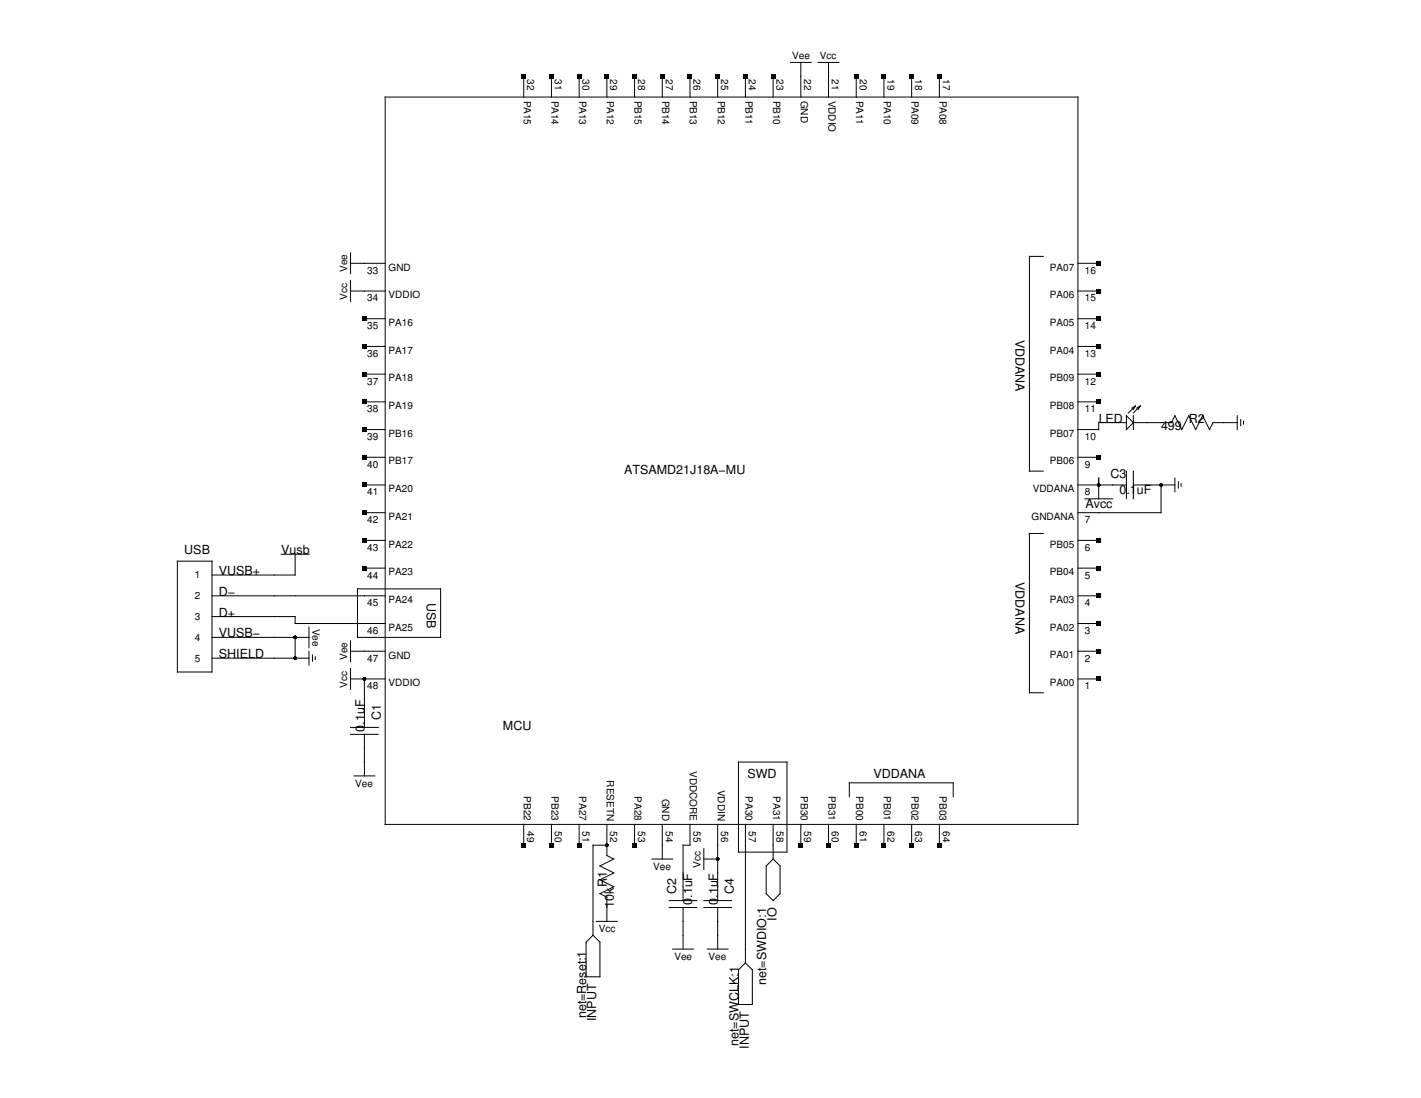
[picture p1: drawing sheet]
<svg xmlns="http://www.w3.org/2000/svg" width="279mm" height="216mm" viewBox="0 0 279 216" stroke-linecap="round" stroke-linejoin="round" font-family="sans-serif">
<g fill="none" stroke="#000" stroke-width=".2">
<path d="M75.7 19.1h136.2v143h-136.2zM103 15v4.1M108.4 15v4.1M113.9 15v4.1M119.3 15v4.1M124.8 15v4.1M130.2 15v4.1M135.7 15v4.1M141.1 15v4.1M146.6 15v4.1M152 15v4.1M155.4 12.3h4.1"/>
<path d="M157.5 12.3v6.8M160.9 12.3h4.1M162.9 12.3v6.8M168.4 15v4.1M173.8 15v4.1M179.3 15v4.1M184.7 15v4.1M68.9 57.2h6.8M68.9 51.8h6.8M68.9 49.7v4.1M68.9 55.2v4.1M205.1 50.4h-2.7v42.2h2.7"/>
<path d="M211.9 57.2h4.1M211.9 51.8h4.1M71.6 79h4.1M71.6 73.6h4.1M71.6 68.1h4.1M71.6 62.7h4.1M211.9 79h4.1M211.9 73.6h4.1M211.9 68.1h4.1M211.9 62.7h4.1M223.2 79.8l-1.3 1.4M223.2 79.8l-.6 .4"/>
<path d="M223.2 79.8l-.4 .7M224.2 79.8l-1.4 1.4M224.2 79.8l-.7 .4M224.2 79.8l-.4 .7M71.6 95.4h4.1M71.6 89.9h4.1M71.6 84.5h4.1M211.9 95.4h9.6M211.9 89.9h4.1M213.3 98.1h5.5M216 94v4.1M221.5 83.1h-5.5v1.4h-4.1"/>
<path d="M221.5 81.7l1.3 1.4-1.3 1.4zM221.5 92.6v5.5M222.8 95.4h8.2M222.8 81.7v2.8M222.8 92.6v5.5M222.8 83.1h7.5l.7-1.4 1.4 2.8 1.3-2.8 1.4 2.8 1.4-2.8 1.3 2.8 .7-1.4h4.8M228.3 95.4v5.4h-16.4M231 94v2.7M231.7 94.7v1.3M232.2 95.1v.5M243.3 81.7v2.8M244 82.5v1.2"/>
<path d="M244.5 82.8v.6M34.9 110.3h6.8v21.8h-6.8zM41.7 117.2h34M55.3 109h5.5M58 109v4.1h-16.3M70.3 115.8h16.3v9.5h-16.3zM71.6 111.7h4.1M71.6 106.3h4.1M71.6 100.8h4.1M205.1 104.9h-2.7v31.3h2.7M211.9 117.2h4.1M211.9 111.7h4.1"/>
<path d="M211.9 106.3h4.1M41.7 121.2h16.3v1.4h17.7M41.7 125.3h19.1M41.7 129.4h19.1M58 125.3v4.1M60.8 123.3v4.1M60.8 128.1v2.7M61.4 128.8v1.2M62 129.1v.6M68.9 133.5h6.8M68.9 128.1h6.8M68.9 126v4.1"/>
<path d="M68.9 131.5v4M71.6 133.5v9.5M211.9 133.5h4.1M211.9 128.1h4.1M211.9 122.6h4.1M68.9 144.4h5.5M68.9 143h5.5M69.6 152.6h4.1M71.6 144.4v8.2M145.2 149.8h9.5v17.8h-9.5zM167 156.7v-2.8h20.4v2.8M103 162.1v4.1"/>
<path d="M108.4 162.1v4.1M113.9 162.1v4.1M119.3 162.1v6.1l1.4 .7-2.7 1.4 2.7 1.3-2.7 1.4 2.7 1.4-2.7 1.3 1.3 .7M119.3 176.4v4.8M119.3 166.2h-2.7v17.7M124.8 162.1v4.1M128.2 168.9h4.1M130.2 162.1v6.8M131.6 178.4h5.4M131.6 177.1h5.4M134.3 178.4v8.2M135.7 162.1v4.1h-1.4v10.9"/>
<path d="M138.4 168.9h2.7M138.4 178.4h5.4M138.4 177.1h5.4M138.4 166.9v4.1M141.1 162.1v15M141.1 178.4v8.2M146.6 162.1v27.2M152 162.1v6.8M152 168.9l1.4 1.4v5.4l-1.4 1.4-1.4-1.4v-5.4zM157.5 162.1v4.1M162.9 162.1v4.1M168.4 162.1v4.1"/>
<path d="M173.8 162.1v4.1M179.3 162.1v4.1M184.7 162.1v4.1M115.2 185.3l1.4-1.4 1.4 1.4v6.8h-2.8zM117.3 181.2h4.1M132.3 186.6h4M139.1 186.6h4.1M146.6 189.3l1.3 1.4v6.8h-2.7v-6.8z"/>
</g>
<g fill="#000">
<path d="M102.6 14.6h.8v.8h-.8zM108 14.6h.8v.8h-.8zM113.5 14.6h.8v.8h-.8zM118.9 14.6h.8v.8h-.8zM124.4 14.6h.8v.8h-.8zM129.8 14.6h.8v.8h-.8zM135.3 14.6h.8v.8h-.8zM140.7 14.6h.8v.8h-.8zM146.2 14.6h.8v.8h-.8zM151.6 14.6h.8v.8h-.8zM167.9 14.6h.9v.8h-.9zM173.4 14.6h.8v.8h-.8z"/>
<path d="M178.8 14.6h.9v.8h-.9zM184.3 14.6h.8v.8h-.8zM215.6 56.8h.8v.8h-.8zM215.6 51.4h.8v.8h-.8zM71.2 78.6h.9v.8h-.9zM71.2 73.2h.9v.8h-.9zM71.2 67.7h.9v.8h-.9zM71.2 62.3h.9v.8h-.9zM215.6 78.6h.8v.8h-.8zM215.6 73.2h.8v.8h-.8zM215.6 67.7h.8v.8h-.8zM215.6 62.3h.8v.8h-.8z"/>
<path d="M71.2 95h.9v.8h-.9zM71.2 89.5h.9v.8h-.9zM71.2 84.1h.9v.8h-.9zM215.6 89.5h.8v.8h-.8zM71.2 111.3h.9v.8h-.9zM71.2 105.8h.9v.9h-.9zM71.2 100.4h.9v.8h-.9zM215.6 116.7h.8v.9h-.8zM215.6 111.3h.8v.8h-.8zM215.6 105.8h.8v.9h-.8zM215.6 133.1h.8v.8h-.8zM215.6 127.6h.8v.9h-.8z"/>
<path d="M215.6 122.2h.8v.8h-.8zM102.6 165.8h.8v.8h-.8zM108 165.8h.8v.8h-.8zM113.5 165.8h.8v.8h-.8zM124.4 165.8h.8v.8h-.8zM157.1 165.8h.8v.8h-.8zM162.5 165.8h.8v.8h-.8zM167.9 165.8h.9v.8h-.9zM173.4 165.8h.8v.8h-.8zM178.8 165.8h.9v.8h-.9zM184.3 165.8h.8v.8h-.8z"/>
<circle cx="216" cy="95.4" r=".34"/>
<circle cx="228.3" cy="95.4" r=".34"/>
<circle cx="58" cy="125.3" r=".34"/>
<circle cx="58" cy="129.4" r=".34"/>
<circle cx="71.6" cy="133.5" r=".34"/>
<circle cx="119.3" cy="166.2" r=".34"/>
<circle cx="141.1" cy="168.9" r=".34"/>
</g>
<g font-size="2.5">
<text x="199.7" y="66.8" transform="rotate(90 199.7 66.8)">VDDANA</text>
<text x="216" y="83.1">LED</text>
<text x="233.7" y="83.1">R2</text>
<text x="228.3" y="84.5">499</text>
<text x="122.7" y="93.1">ATSAMD21J18A−MU</text>
<text x="218.3" y="94">C3</text>
<text x="213.4" y="99.9">Avcc</text>
<text x="220.1" y="97.2">0.1uF</text>
<text x="36.2" y="109">USB</text>
<text x="43" y="113.1">VUSB+</text>
<text x="55.3" y="109">Vusb</text>
<text x="43" y="117.2">D−</text>
<text x="83.9" y="118.5" transform="rotate(90 83.9 118.5)">USB</text>
<text x="199.7" y="114.4" transform="rotate(90 199.7 114.4)">VDDANA</text>
<text x="43" y="125.3">VUSB−</text>
<text x="43" y="121.2">D+</text>
<text x="43" y="129.4">SHIELD</text>
<text x="71.6" y="143.9" transform="rotate(-90 71.6 143.9)">0.1uF</text>
<text x="74.8" y="141.7" transform="rotate(-90 74.8 141.7)">C1</text>
<text x="98.9" y="143.5">MCU</text>
<text x="147" y="153">SWD</text>
<text x="171.7" y="153">VDDANA</text>
<text x="119.3" y="174.4" transform="rotate(-90 119.3 174.4)">R1</text>
<text x="120.7" y="178.4" transform="rotate(-90 120.7 178.4)">10k</text>
<text x="132.9" y="175.7" transform="rotate(-90 132.9 175.7)">C2</text>
<text x="136.1" y="177.9" transform="rotate(-90 136.1 177.9)">0.1uF</text>
<text x="141.1" y="177.9" transform="rotate(-90 141.1 177.9)">0.1uF</text>
<text x="144.3" y="175.7" transform="rotate(-90 144.3 175.7)">C4</text>
<text x="152.7" y="181" transform="rotate(-90 152.7 181)">IO</text>
<text x="150.6" y="193.7" transform="rotate(-90 150.6 193.7)">net=SWDIO:1</text>
<text x="115.2" y="200.2" transform="rotate(-90 115.2 200.2)">net=Reset:1</text>
<text x="117.2" y="200.8" transform="rotate(-90 117.2 200.8)">INPUT</text>
<text x="145.2" y="205.7" transform="rotate(-90 145.2 205.7)">net=SWCLK:1</text>
<text x="147.2" y="206.3" transform="rotate(-90 147.2 206.3)">INPUT</text>
</g>
<g font-size="2">
<text x="155.8" y="11.6">Vee</text>
<text x="161.2" y="11.6">Vcc</text>
<text x="103.7" y="15.5" transform="rotate(90 103.7 15.5)">32</text>
<text x="109.1" y="15.5" transform="rotate(90 109.1 15.5)">31</text>
<text x="114.6" y="15.5" transform="rotate(90 114.6 15.5)">30</text>
<text x="120" y="15.5" transform="rotate(90 120 15.5)">29</text>
<text x="125.5" y="15.5" transform="rotate(90 125.5 15.5)">28</text>
<text x="130.9" y="15.5" transform="rotate(90 130.9 15.5)">27</text>
<text x="136.3" y="15.5" transform="rotate(90 136.3 15.5)">26</text>
<text x="141.8" y="15.5" transform="rotate(90 141.8 15.5)">25</text>
<text x="147.2" y="15.5" transform="rotate(90 147.2 15.5)">24</text>
<text x="152.7" y="15.5" transform="rotate(90 152.7 15.5)">23</text>
<text x="158.1" y="15.5" transform="rotate(90 158.1 15.5)">22</text>
<text x="163.6" y="15.5" transform="rotate(90 163.6 15.5)">21</text>
<text x="169" y="15.5" transform="rotate(90 169 15.5)">20</text>
<text x="174.5" y="15.5" transform="rotate(90 174.5 15.5)">19</text>
<text x="179.9" y="15.5" transform="rotate(90 179.9 15.5)">18</text>
<text x="185.4" y="15.5" transform="rotate(90 185.4 15.5)">17</text>
<text x="103" y="19.8" transform="rotate(90 103 19.8)">PA15</text>
<text x="108.4" y="19.8" transform="rotate(90 108.4 19.8)">PA14</text>
<text x="113.9" y="19.8" transform="rotate(90 113.9 19.8)">PA13</text>
<text x="119.3" y="19.8" transform="rotate(90 119.3 19.8)">PA12</text>
<text x="124.8" y="19.8" transform="rotate(90 124.8 19.8)">PB15</text>
<text x="130.2" y="19.8" transform="rotate(90 130.2 19.8)">PB14</text>
<text x="135.7" y="19.8" transform="rotate(90 135.7 19.8)">PB13</text>
<text x="141.1" y="19.8" transform="rotate(90 141.1 19.8)">PB12</text>
<text x="146.6" y="19.8" transform="rotate(90 146.6 19.8)">PB11</text>
<text x="152" y="19.8" transform="rotate(90 152 19.8)">PB10</text>
<text x="157.5" y="19.8" transform="rotate(90 157.5 19.8)">GND</text>
<text x="162.9" y="19.8" transform="rotate(90 162.9 19.8)">VDDIO</text>
<text x="168.4" y="19.8" transform="rotate(90 168.4 19.8)">PA11</text>
<text x="173.8" y="19.8" transform="rotate(90 173.8 19.8)">PA10</text>
<text x="179.3" y="19.8" transform="rotate(90 179.3 19.8)">PA09</text>
<text x="184.7" y="19.8" transform="rotate(90 184.7 19.8)">PA08</text>
<text x="68.2" y="53.5" transform="rotate(-90 68.2 53.5)">Vee</text>
<text x="72.2" y="53.8">33</text>
<text x="76.4" y="53.2">GND</text>
<text x="206.4" y="53.2">PA07</text>
<text x="213.3" y="53.8">16</text>
<text x="68.2" y="58.9" transform="rotate(-90 68.2 58.9)">Vcc</text>
<text x="72.2" y="59.3">34</text>
<text x="76.4" y="58.7">VDDIO</text>
<text x="206.4" y="58.6">PA06</text>
<text x="213.3" y="59.3">15</text>
<text x="72.2" y="64.7">35</text>
<text x="76.4" y="64.1">PA16</text>
<text x="206.4" y="64.1">PA05</text>
<text x="213.3" y="64.7">14</text>
<text x="72.2" y="70.2">36</text>
<text x="76.4" y="69.5">PA17</text>
<text x="206.4" y="69.5">PA04</text>
<text x="213.3" y="70.2">13</text>
<text x="72.2" y="75.6">37</text>
<text x="76.4" y="75">PA18</text>
<text x="206.4" y="75">PB09</text>
<text x="213.3" y="75.6">12</text>
<text x="72.2" y="81.1">38</text>
<text x="76.4" y="80.4">PA19</text>
<text x="206.4" y="80.4">PB08</text>
<text x="213.3" y="81.1">11</text>
<text x="72.2" y="86.5">39</text>
<text x="76.4" y="85.9">PB16</text>
<text x="206.4" y="85.9">PB07</text>
<text x="213.3" y="86.5">10</text>
<text x="72.2" y="92">40</text>
<text x="76.4" y="91.3">PB17</text>
<text x="206.4" y="91.3">PB06</text>
<text x="213.3" y="92">9</text>
<text x="72.2" y="97.4">41</text>
<text x="76.4" y="96.8">PA20</text>
<text x="203.1" y="96.8">VDDANA</text>
<text x="213.3" y="97.4">8</text>
<text x="72.2" y="102.9">42</text>
<text x="76.4" y="107.7">PA22</text>
<text x="76.4" y="102.2">PA21</text>
<text x="202.8" y="102.2">GNDANA</text>
<text x="206.4" y="107.7">PB05</text>
<text x="213.3" y="102.9">7</text>
<text x="38.3" y="113.8">1</text>
<text x="72.2" y="113.8">44</text>
<text x="72.2" y="108.3">43</text>
<text x="76.4" y="113.1">PA23</text>
<text x="206.4" y="113.1">PB04</text>
<text x="213.3" y="113.8">5</text>
<text x="213.3" y="108.3">6</text>
<text x="38.3" y="117.8">2</text>
<text x="72.2" y="119.2">45</text>
<text x="76.4" y="118.6">PA24</text>
<text x="206.4" y="118.6">PA03</text>
<text x="213.3" y="119.2">4</text>
<text x="38.3" y="121.9">3</text>
<text x="61.4" y="123.6" transform="rotate(90 61.4 123.6)">Vee</text>
<text x="72.2" y="124.7">46</text>
<text x="76.4" y="124">PA25</text>
<text x="206.4" y="124">PA02</text>
<text x="213.3" y="124.7">3</text>
<text x="38.3" y="126">4</text>
<text x="38.3" y="130.1">5</text>
<text x="68.2" y="129.8" transform="rotate(-90 68.2 129.8)">Vee</text>
<text x="72.2" y="130.1">47</text>
<text x="76.4" y="129.5">GND</text>
<text x="206.4" y="129.5">PA01</text>
<text x="213.3" y="130.1">2</text>
<text x="68.2" y="135.2" transform="rotate(-90 68.2 135.2)">Vcc</text>
<text x="72.2" y="135.6">48</text>
<text x="76.4" y="134.9">VDDIO</text>
<text x="206.4" y="134.9">PA00</text>
<text x="213.3" y="135.6">1</text>
<text x="69.9" y="154.7">Vee</text>
<text x="119.3" y="153.4" transform="rotate(90 119.3 153.4)">RESETN</text>
<text x="135.7" y="151.6" transform="rotate(90 135.7 151.6)">VDDCORE</text>
<text x="141.1" y="155.3" transform="rotate(90 141.1 155.3)">VDDIN</text>
<text x="103" y="156.6" transform="rotate(90 103 156.6)">PB22</text>
<text x="108.4" y="156.6" transform="rotate(90 108.4 156.6)">PB23</text>
<text x="113.9" y="156.6" transform="rotate(90 113.9 156.6)">PA27</text>
<text x="124.8" y="156.6" transform="rotate(90 124.8 156.6)">PA28</text>
<text x="130.2" y="157.1" transform="rotate(90 130.2 157.1)">GND</text>
<text x="146.6" y="156.6" transform="rotate(90 146.6 156.6)">PA30</text>
<text x="152" y="156.6" transform="rotate(90 152 156.6)">PA31</text>
<text x="157.5" y="156.6" transform="rotate(90 157.5 156.6)">PB30</text>
<text x="162.9" y="156.6" transform="rotate(90 162.9 156.6)">PB31</text>
<text x="168.4" y="156.6" transform="rotate(90 168.4 156.6)">PB00</text>
<text x="173.8" y="156.6" transform="rotate(90 173.8 156.6)">PB01</text>
<text x="179.3" y="156.6" transform="rotate(90 179.3 156.6)">PB02</text>
<text x="184.7" y="156.6" transform="rotate(90 184.7 156.6)">PB03</text>
<text x="103.7" y="163.5" transform="rotate(90 103.7 163.5)">49</text>
<text x="109.1" y="163.5" transform="rotate(90 109.1 163.5)">50</text>
<text x="114.6" y="163.5" transform="rotate(90 114.6 163.5)">51</text>
<text x="120" y="163.5" transform="rotate(90 120 163.5)">52</text>
<text x="125.5" y="163.5" transform="rotate(90 125.5 163.5)">53</text>
<text x="130.9" y="163.5" transform="rotate(90 130.9 163.5)">54</text>
<text x="136.3" y="163.5" transform="rotate(90 136.3 163.5)">55</text>
<text x="141.8" y="163.5" transform="rotate(90 141.8 163.5)">56</text>
<text x="147.2" y="163.5" transform="rotate(90 147.2 163.5)">57</text>
<text x="152.7" y="163.5" transform="rotate(90 152.7 163.5)">58</text>
<text x="158.1" y="163.5" transform="rotate(90 158.1 163.5)">59</text>
<text x="163.6" y="163.5" transform="rotate(90 163.6 163.5)">60</text>
<text x="169" y="163.5" transform="rotate(90 169 163.5)">61</text>
<text x="174.5" y="163.5" transform="rotate(90 174.5 163.5)">62</text>
<text x="179.9" y="163.5" transform="rotate(90 179.9 163.5)">63</text>
<text x="185.4" y="163.5" transform="rotate(90 185.4 163.5)">64</text>
<text x="128.4" y="171">Vee</text>
<text x="137.7" y="170.6" transform="rotate(-90 137.7 170.6)">Vcc</text>
<text x="117.7" y="183.3">Vcc</text>
<text x="132.6" y="188.7">Vee</text>
<text x="139.3" y="188.7">Vee</text>
</g>
</svg>
